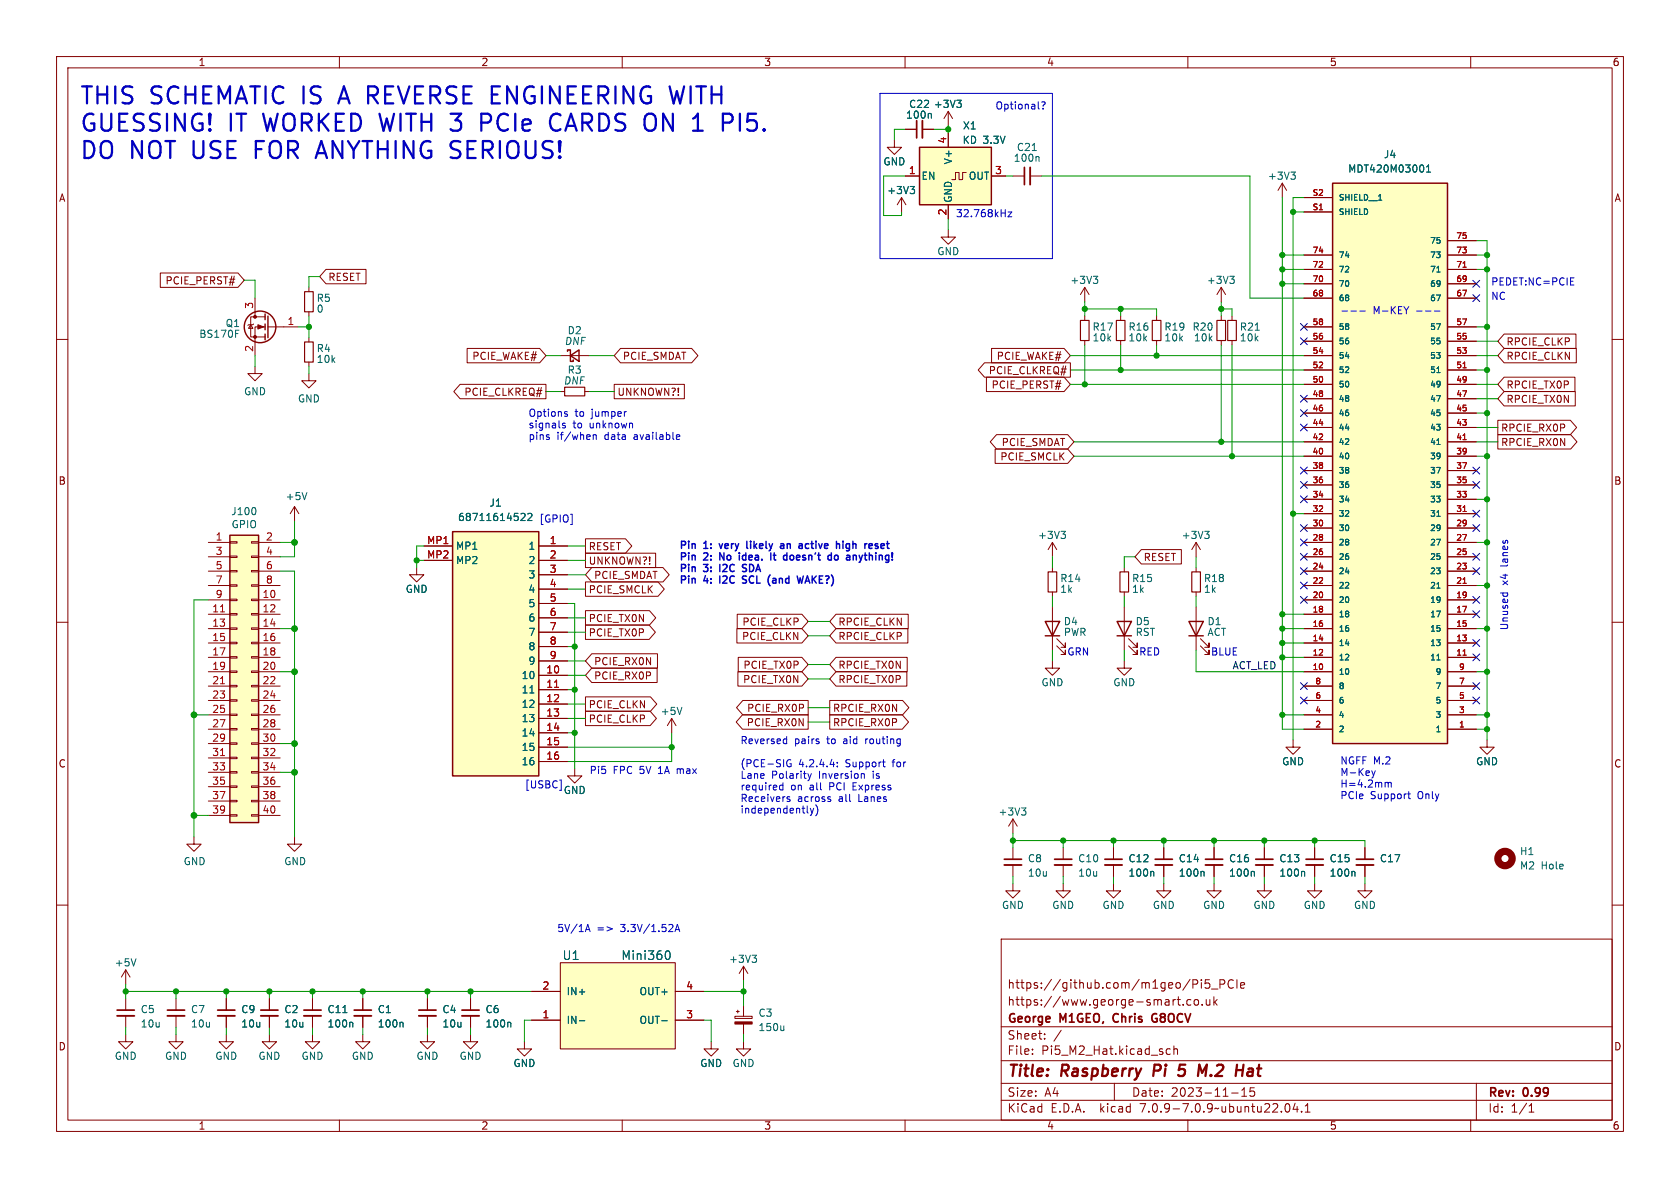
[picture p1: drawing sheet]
<svg xmlns="http://www.w3.org/2000/svg" width="297mm" height="210mm" viewBox="0 0 297 210" stroke-linecap="round" stroke-linejoin="round" font-family="sans-serif">
<g fill="none" stroke="#840000" stroke-width=".18">
<path d="M10 10h277v190h-277zM12 12h273v186h-273zM60 10v2M110 10v2M160 10v2M167.6 19.7l-.7 1.3M167.6 19.7v2.5M167.6 19.7l.8 1.3M210 10v2M260 10v2M158.1 24.8v1.2h1.3l-1.3 1.3-1.3-1.3h1.3M159.4 34.9l-.8 1.3"/>
<path d="M159.4 34.9v2.6M159.4 34.9l.7 1.3M160 22.9h2.1M160 31.1h2.6M163.1 22.9h2M167.6 23.5v2.5M167.6 36.2v2.5M170.8 30.5h-.6v1.3h-.7v-1.3h-.6v1.3h-.6M175.3 31.1h2.5M179.1 31.1h2M182.1 31.1h2M226.7 32.4l-.8 1.3"/>
<path d="M226.7 32.4v2.5M226.7 32.4l.8 1.3M230.5 37.5h5.1M230.5 34.9h5.1M10 60h2M28.3 48.3h13.8l1.1 1.2-1.1 1.3h-13.8zM44.3 57.4l.4 .6h-.8zM44.8 57.3l-.1 .1h-.8l-.1 .1M45.1 52.7v3.3M46.9 57.8h-1.8v5.1M46.9 56h-2.6v3.6h2.6M47.4 57.8h5.3"/>
<path d="M54.6 50.8v.8M54.6 55.1v.8M54.6 59.7v.8M57.6 47.6h7.1v2.6h-7.1l-1.1-1.3zM167.6 40.6v1.3h1.3l-1.3 1.3-1.2-1.3h1.2M191.8 50.8l-.8 1.3M191.8 50.8v2.5M191.8 55.9v.7M191.8 50.8l.7 1.3M198.1 55.9v.7M204.5 55.9v.7M215.9 50.8v2.5"/>
<path d="M215.9 55.9v.7M215.9 50.8l-.8 1.3M215.9 50.8l.8 1.3M217.8 55.9v.7M230.5 57.8h5.1M230.5 52.7h5.1M230.5 50.2h5.1M230.5 47.6h5.1M230.5 45.1h5.1M255.9 57.8h5.1M255.9 52.7h5.1M255.9 50.2h5.1"/>
<path d="M255.9 47.6h5.1M255.9 45.1h5.1M255.9 42.5h5.1M265.9 59.1h12.7v2.5h-12.7l-1.1-1.3zM285 60h2M45.1 64.8v1.2h1.3l-1.3 1.3-1.3-1.3h1.3M54.6 66v1.3h1.3l-1.3 1.3-1.3-1.3h1.3M54.6 64v.8M81.3 67.9h15.2v2.6h-15.2l-1.1-1.3zM82.6 61.6h12.8l1.1 1.3-1.1 1.2h-12.8zM99.1 62.9h5M99.1 69.2h.7"/>
<path d="M103.4 69.2h.7M108.6 67.9h12.4v2.6h-12.4zM109.7 61.6h12.6l1.1 1.3-1.1 1.2h-12.6l-1.1-1.2zM174 64.1h15.2v2.6h-15.2l-1.1-1.3zM174.4 66.7h13.7l1.1 1.2-1.1 1.3h-13.7zM175.3 61.6h12.8l1.1 1.3-1.1 1.2h-12.8zM175.9 79.4h12.9l1.1 1.2-1.1 1.3h-12.9zM176.2 76.8h12.6l1.1 1.3-1.1 1.3h-12.6l-1.1-1.3zM191.8 60.2v.8M198.1 60.2v.8M204.5 60.2v.8M215.9 60.2v.8"/>
<path d="M217.8 60.2v.8M230.5 78.1h5.1M230.5 75.6h5.1M230.5 73h5.1M230.5 70.5h5.1M230.5 67.9h5.1M230.5 65.4h5.1M230.5 62.9h5.1M230.5 60.3h5.1M255.9 78.1h5.1M255.9 75.6h5.1M255.9 73h5.1"/>
<path d="M255.9 70.5h5.1M255.9 67.9h5.1M255.9 65.4h5.1M255.9 62.9h5.1M255.9 60.3h5.1M264.8 76.8h12.9l1.1 1.3-1.1 1.3h-12.9zM264.8 74.3h12.8l1.1 1.3-1.1 1.2h-12.8zM265.9 61.6h12.8v2.5h-12.8l-1.1-1.2zM265.9 69.2h12.6v2.6h-12.6l-1.1-1.3zM265.9 66.7h12.5v2.5h-12.5l-1.1-1.3zM36.8 98.4h3.8M36.8 95.9h3.8"/>
<path d="M40.6 98.3h1.3v.3h-1.3zM40.6 95.8h1.3v.2h-1.3zM44.4 98.3h1.3v.3h-1.3zM44.4 95.8h1.3v.2h-1.3zM45.7 98.4h3.8M45.7 95.9h3.8M52.1 89.5l-.8 1.3M52.1 89.5v2.6M52.1 89.5l.7 1.3M74.9 96.5h5.1M74.9 99.1h5.1M95.2 96.5h5.1"/>
<path d="M95.2 99.1h5.1M103.5 95.2h7.1l1.1 1.3-1.1 1.3h-7.1zM103.5 97.8h12.4v2.5h-12.4zM186.1 95.9v2.5M186.1 95.9l-.8 1.3M186.1 95.9l.7 1.3M201.8 97.2h7.1v2.5h-7.1l-1.1-1.3zM211.5 95.9l-.8 1.3M211.5 95.9v2.5M211.5 95.9l.7 1.3M230.5 98.4h5.1M230.5 95.9h5.1"/>
<path d="M230.5 93.3h5.1M230.5 90.8h5.1M230.5 88.3h5.1M230.5 85.7h5.1M230.5 83.2h5.1M230.5 80.6h5.1M255.9 98.4h5.1M255.9 95.9h5.1M255.9 93.3h5.1M255.9 90.8h5.1M255.9 88.3h5.1M255.9 85.7h5.1"/>
<path d="M255.9 83.2h5.1M255.9 80.6h5.1M10 110h2M36.8 118.7h3.8M36.8 116.2h3.8M36.8 113.7h3.8M36.8 111.1h3.8M36.8 108.6h3.8M36.8 106h3.8M36.8 103.5h3.8M36.8 101h3.8M40.6 118.6h1.3v.3h-1.3z"/>
<path d="M40.6 116.1h1.3v.2h-1.3zM40.6 113.5h1.3v.3h-1.3zM40.6 111h1.3v.3h-1.3zM40.6 108.5h1.3v.2h-1.3zM40.6 105.9h1.3v.3h-1.3zM40.6 103.4h1.3v.2h-1.3zM40.6 100.8h1.3v.3h-1.3zM44.4 118.6h1.3v.3h-1.3zM44.4 116.1h1.3v.2h-1.3zM44.4 113.5h1.3v.3h-1.3zM44.4 111h1.3v.3h-1.3zM44.4 108.5h1.3v.2h-1.3z"/>
<path d="M44.4 105.9h1.3v.3h-1.3zM44.4 103.4h1.3v.2h-1.3zM44.4 100.8h1.3v.3h-1.3zM45.7 118.7h3.8M45.7 116.2h3.8M45.7 113.7h3.8M45.7 111.1h3.8M45.7 108.6h3.8M45.7 106h3.8M45.7 103.5h3.8M45.7 101h3.8M73.7 100.3v1.3h-1.3l1.3 1.3 1.2-1.3h-1.2"/>
<path d="M95.2 119.4h5.1M95.2 101.6h5.1M95.2 104.1h5.1M95.2 106.7h5.1M95.2 109.2h5.1M95.2 111.8h5.1M95.2 114.3h5.1M95.2 116.8h5.1M103.5 102.9h12.8l1.1 1.2-1.1 1.3h-12.8zM103.5 107.9h11.3l1.1 1.3-1.1 1.3h-11.3zM103.5 110.5h11.3l1.1 1.3-1.1 1.2h-11.3zM104.6 100.3h12.6l1.1 1.3-1.1 1.3h-12.6l-1.1-1.3z"/>
<path d="M104.6 115.6h11.6v2.5h-11.6l-1.1-1.3zM104.6 118.1h11.6v2.6h-11.6l-1.1-1.3zM130.3 111.1h11.5l1.1 1.3-1.1 1.3h-11.5zM130.3 108.6h11.5l1.1 1.3-1.1 1.2h-11.5zM130.5 118.7h11.3l1.1 1.3-1.1 1.3h-11.3zM130.5 116.2h11.3l1.1 1.3-1.1 1.2h-11.3zM147.8 108.6h12.8v2.5h-12.8l-1.1-1.2zM147.8 116.2h12.6v2.5h-12.6l-1.1-1.2zM147.8 111.1h12.7v2.6h-12.7l-1.1-1.3zM147.8 118.7h12.5v2.6h-12.5l-1.1-1.3zM186.1 116.8v1.3h1.2l-1.2 1.3-1.3-1.3h1.3M186.1 100.3v.8"/>
<path d="M186.1 104.6v.8M186.1 107.3v7.6M186.8 114.2l1.5 1.5v-.8v.8h-.7M186.8 112.9l1.5 1.5v-.7v.7h-.7M198.8 116.8v1.3h1.2l-1.2 1.3-1.3-1.3h1.3M198.8 100.3v.8M198.8 104.6v.8M198.8 107.3v7.6M199.5 114.2l1.5 1.5v-.8v.8h-.7M199.5 112.9l1.5 1.5v-.7v.7h-.7M211.5 100.3v.8M211.5 104.6v.8"/>
<path d="M211.5 107.3v7.6M212.2 114.2l1.5 1.5v-.8v.8h-.7M212.2 112.9l1.5 1.5v-.7v.7h-.7M230.5 118.7h5.1M230.5 116.2h5.1M230.5 113.7h5.1M230.5 111.1h5.1M230.5 108.6h5.1M230.5 106h5.1M230.5 103.5h5.1M230.5 101h5.1M255.9 118.7h5.1"/>
<path d="M255.9 116.2h5.1M255.9 113.7h5.1M255.9 111.1h5.1M255.9 108.6h5.1M255.9 106h5.1M255.9 103.5h5.1M255.9 101h5.1M285 110h2M36.8 128.9h3.8M36.8 126.4h3.8M36.8 123.8h3.8M36.8 121.3h3.8"/>
<path d="M36.8 131.4h3.8M36.8 134h3.8M36.8 136.5h3.8M36.8 139.1h3.8M40.6 138.9h1.3v.3h-1.3zM40.6 136.4h1.3v.3h-1.3zM40.6 133.9h1.3v.2h-1.3zM40.6 131.3h1.3v.3h-1.3zM40.6 128.8h1.3v.2h-1.3zM40.6 126.2h1.3v.3h-1.3zM40.6 123.7h1.3v.3h-1.3zM40.6 121.2h1.3v.2h-1.3z"/>
<path d="M44.4 138.9h1.3v.3h-1.3zM44.4 136.4h1.3v.3h-1.3zM44.4 133.9h1.3v.2h-1.3zM44.4 131.3h1.3v.3h-1.3zM44.4 128.8h1.3v.2h-1.3zM44.4 126.2h1.3v.3h-1.3zM44.4 123.7h1.3v.3h-1.3zM44.4 121.2h1.3v.2h-1.3zM45.7 128.9h3.8M45.7 126.4h3.8M45.7 123.8h3.8M45.7 121.3h3.8"/>
<path d="M45.7 131.4h3.8M45.7 134h3.8M45.7 136.5h3.8M45.7 139.1h3.8M95.2 121.9h5.1M95.2 124.5h5.1M95.2 127h5.1M95.2 129.5h5.1M95.2 132.1h5.1M95.2 134.6h5.1M101.6 135.9v1.3h-1.3l1.3 1.2 1.3-1.2h-1.3M103.5 123.2h11.5l1.1 1.3-1.1 1.2h-11.5z"/>
<path d="M103.5 125.7h11.4l1.1 1.3-1.1 1.3h-11.4zM118.7 127l-.7 1.3M118.7 127v2.5M118.7 127l.8 1.3M131.3 126.4h11.6v2.5h-11.6l-1.2-1.3zM131.3 123.8h11.6v2.6h-11.6l-1.1-1.3zM146.7 126.4h12.8l1.1 1.2-1.1 1.3h-12.8zM146.7 123.8h12.9l1.1 1.3-1.1 1.3h-12.9zM228.6 130.8v1.3h1.3l-1.3 1.3-1.3-1.3h1.3M230.5 128.9h5.1M230.5 126.4h5.1M230.5 123.8h5.1"/>
<path d="M230.5 121.3h5.1M255.9 128.9h5.1M255.9 126.4h5.1M255.9 123.8h5.1M255.9 121.3h5.1M262.9 130.8v1.3h1.3l-1.3 1.3-1.3-1.3h1.3M10 160h2M34.3 148v1.2h1.3l-1.3 1.3-1.3-1.3h1.3M36.8 141.6h3.8M36.8 144.1h3.8M40.6 144h1.3v.3h-1.3zM40.6 141.5h1.3v.2h-1.3z"/>
<path d="M44.4 144h1.3v.3h-1.3zM44.4 141.5h1.3v.2h-1.3zM45.7 141.6h3.8M45.7 144.1h3.8M52.1 148v1.2h1.2l-1.2 1.3-1.3-1.3h1.3M179.1 156.2v1.3h1.2l-1.2 1.3-1.3-1.3h1.3M179.1 144.8l-.8 1.3M179.1 144.8v2.5M179.1 149.9v2M179.1 152.9v2M179.1 144.8l.7 1.3M188 156.2v1.3h1.2l-1.2 1.3-1.3-1.3h1.3"/>
<path d="M188 149.9v2M188 152.9v2M196.8 156.2v1.3h1.3l-1.3 1.3-1.2-1.3h1.2M196.8 149.9v2M196.8 152.9v2M205.7 156.2v1.3h1.3l-1.3 1.3-1.2-1.3h1.2M205.7 149.9v2M205.7 152.9v2M214.6 156.2v1.3h1.3l-1.3 1.3-1.2-1.3h1.2M214.6 149.9v2M214.6 152.9v2M223.5 156.2v1.3h1.3l-1.3 1.3-1.3-1.3h1.3"/>
<path d="M223.5 149.9v2M223.5 152.9v2M232.4 156.2v1.3h1.3l-1.3 1.3-1.3-1.3h1.3M232.4 149.9v2M232.4 152.9v2M241.3 156.2v1.3h1.3l-1.3 1.3-1.3-1.3h1.3M241.3 149.9v2M241.3 152.9v2M285 160h2M22.2 171.5l-.7 1.2M22.2 171.5v2.5M22.2 176.5v2.1"/>
<path d="M22.2 179.6v2M22.2 171.5l.8 1.2M31.1 176.5v2.1M31.1 179.6v2M40 176.5v2.1M40 179.6v2M47.6 176.5v2.1M47.6 179.6v2M55.2 176.5v2.1M55.2 179.6v2M64.1 176.5v2.1M64.1 179.6v2"/>
<path d="M75.6 176.5v2.1M75.6 179.6v2M83.2 176.5v2.1M83.2 179.6v2M94 175.3h5.1M99.1 170.2h20.3v15.2h-20.3zM119.4 175.3h5.1M129.9 179.7h3.1v.3h-3.1zM130.2 178.8h.5M130.4 178.6v.5M131.4 170.8v2.6M131.4 177.8v1.9"/>
<path d="M131.4 170.8l-.7 1.3M131.4 170.8l.8 1.3M177 166h108v32h-108zM208.1 176.7h.6M208.3 176.2v1.3l.4 .2M209.2 177.6v.1M210.5 176.8l-.4-.1-.3 .3v.4l.2 .2h.5M211.2 176.8l.2-.1 .4 .1 .1 .6-.2 .2-.3 .1-.2-.1zM211.5 173.2l.2 .3v.3l-.2 .2M212.4 173.2v.1M212.4 173.7v1M212.5 177.6v.1"/>
<path d="M213.2 176.7l.1 .9 .4 .1 .2-.1M213.8 173.2h-.7l-.1 .7 .2-.1h.5l.2 .3-.1 .5-.2 .1-.6-.1M213.9 176.7v1M214.2 174.8h1.1M214.6 176.2v1.5M214.7 177.1l.5 .6M215.2 176.7l-.6 .6M215.7 174l.7-.1 .1-.2v-.4l-.3-.1h-.5v1.5M218 173.3a.6 .6 0 0 0-.7 0 .6 .6 0 0 0-.2 .8 .56 .56 0 0 0 .3 .5 .56 .56 0 0 0 .6 0M218.7 173.2v1.5M219.3 174.2l.7-.1v-.3l-.5-.1-.2 .2 .1 .7h.6M22.2 182.9v1.3h1.3l-1.3 1.2-1.2-1.2h1.2"/>
<path d="M31.1 182.9v1.3h1.3l-1.3 1.2-1.3-1.2h1.3M40 182.9v1.3h1.3l-1.3 1.2-1.3-1.2h1.3M47.6 182.9v1.3h1.3l-1.3 1.2-1.2-1.2h1.2M55.2 182.9v1.3h1.3l-1.3 1.2-1.2-1.2h1.2M60 198v2M64.1 182.9v1.3h1.3l-1.3 1.2-1.2-1.2h1.2M75.6 182.9v1.3h1.2l-1.2 1.2-1.3-1.2h1.3M83.2 182.9v1.3h1.3l-1.3 1.2-1.3-1.2h1.3M92.7 184.2v1.2h1.3l-1.3 1.3-1.3-1.3h1.3M94 180.3h5.1M110 198v2M119.4 180.3h5.1"/>
<path d="M125.7 184.2v1.2h-1.2l1.2 1.3 1.3-1.3h-1.3M131.4 184.2v1.2h1.3l-1.3 1.3-1.2-1.3h1.2M131.4 181v1.9M160 198v2M177 194.5h108M177 191.5h108M177 187.5h108M177 181.5h108M182.5 186.3v.1M182.5 185.5v.1M184.7 183.6v.1M184.7 182.8v.1"/>
<path d="M187.6 182.1l-1.3 2M197 191.5v3M206.9 185.5l-.4-.1-.3 .3v.4l.1 .2h.6M207.5 185.5l.2-.1 .4 .1 .1 .9M207.5 184.9v1.5M210 198v2M217.7 193.2h1.2M219.5 193.8h.9M219.5 192.7l.5-.4v1.5M221.7 192.3h-.7v.7l.2-.1h.5l.1 .3-.1 .5-.2 .1-.5-.1M227.3 195.2l.2-.1a.81 .81 0 0 1 .6 .6 .81 .81 0 0 1-.3 .8l-.1 .1a.81 .81 0 0 1-.4-1.4zM229 195l-.4 1.1h.9"/>
<path d="M229.3 195.6v1M230.1 196.5v.1M230.7 196.6h.9M230.7 195.5l.5-.4v1.5M260 198v2M261 191.5v6.5M270.3 196.6h.9M270.3 195.5l.4-.4v1.5"/>
</g>
<path d="M204.1 188.2l-.2 2M208.5 189.1l.2-.1 .6 .1M209.2 190.1l-.7 .1M209.6 188.2h-1l-.2 1M212.5 189.6l.9-1.4-.3 2M221.3 188.9l-.6 .1M221.3 189.4h-.5a.4 .4 0 0 0-.3 .4 .4 .4 0 0 0 .2 .4h.5" fill="none" stroke="#840000" stroke-width=".4"/>
<g fill="none" stroke="#840000" stroke-width=".3">
<path d="M162.1 21.3v3.1M181.1 29.6v3M177.5 151.9h3.1M186.4 151.9h3.1M195.3 151.9h3.1M204.2 151.9h3.1M213.1 151.9h3.1M222 151.9h3M230.9 151.9h3M239.8 151.9h3M20.7 178.6h3M29.6 178.6h3"/>
<path d="M38.5 178.6h3M46.1 178.6h3M53.7 178.6h3.1M62.6 178.6h3.1M74 178.6h3.1M81.7 178.6h3M196.9 179.4l-.1 .4 .1 .7M204.3 179.2a.75 .75 0 0 0-.7 .7 .75 .75 0 0 0 .7 .8l.2-.1M204.3 180h.3"/>
</g>
<g fill="none" stroke="#006464" stroke-width=".18">
<path d="M169.2 17.7h.7l-.4 .5M169.7 18.2l.2 .3v.3l-.2 .2M160.9 33h.8l-.4 .4M161.4 33.4l.3 .3v.3l-.3 .2M164.5 20.1l.2 .1v.7M182.5 26.6h.7M183.5 27.7l.2 .2v.6M228.2 30.4h.8l-.4 .5M228.8 30.9l.2 .3v.3l-.2 .2M243.7 35.4h.6M251.6 29.4v.8M252.2 30.4h.7"/>
<path d="M252.2 29.5l.3-.3v1.2M193.3 48.8h.8l-.5 .5M193.8 49.3l.3 .3v.3l-.3 .2M217.4 48.8h.8l-.4 .5M218 49.3l.2 .3v.3l-.2 .2M221.9 58.4h.7M254 48.1h.6M254 78.6h.6M254 65.9h.6M45.1 89.8l.1 .4-.1 .7M54.3 87.1l-.5 1.2M92.2 90.8l.4-.1 .2 .4-.8 .9h.8"/>
<path d="M93.3 90.9l.5-.2 .2 .4-.7 .9h.7M187.6 93.9h.8l-.5 .5M188.1 94.4l.3 .3v.3l-.3 .2M213 93.9h.8l-.5 .5M213.5 94.4l.3 .3v.3l-.3 .2M254 91.3h.6M254 116.7h.6M254 104h.6M93.7 122.5h.7M120.6 125l-.5 1.3M180.6 142.8h.8l-.5 .5M181.1 143.3l.3 .2v.3l-.3 .3"/>
<path d="M203.8 154l.2 .2v.7M212.7 154l.2 .2v.7M221.6 154l.2 .2v.7M230.5 154l.1 .2v.7M239.4 154l.1 .2v.7M24 169.5l-.4 1.3M60.6 179h.7M117.8 168.2l.2-.1a.83 .83 0 0 1 .6 .6 .83 .83 0 0 1-.3 .8h-.5M133 168.9h.7l-.4 .4M133.5 169.3l.2 .3v.3l-.2 .2M62.2 180.7l.2 .2v.7M71.1 180.7l.2 .2v.7"/>
<path d="M90.1 180.7l.2 .2v.7M102.4 180.4h1M117 180.4h1M138.6 181.3v.9M138.6 182.1l-.2 .1"/>
</g>
<g fill="none" stroke="#840000" stroke-width=".33">
<path d="M163.1 21.3v3.1M182.1 29.6v3M177.5 152.9h3.1M186.4 152.9h3.1M195.3 152.9h3.1M204.2 152.9h3.1M213.1 152.9h3.1M222 152.9h3M230.9 152.9h3M239.8 152.9h3M20.7 179.6h3M29.6 179.6h3"/>
<path d="M38.5 179.6h3M46.1 179.6h3M53.7 179.6h3.1M62.6 179.6h3.1M74 179.6h3.1M81.7 179.6h3"/>
</g>
<g fill="#ffffc2" stroke="#ffffc2" stroke-width=".18">
<path d="M162.6 26h12.7v10.2h-12.7z"/>
<path d="M235.6 32.4h20.3v99h-20.3z"/>
<path d="M99.1 170.2h20.3v15.2h-20.3z"/>
<path d="M40.6 94.6h5.1v50.8h-5.1z"/>
<path d="M80 94h15.2v43.2h-15.2z"/>
</g>
<g fill="none" stroke="#840000" stroke-width=".25">
<path d="M162.6 26h12.7v10.2h-12.7zM235.6 32.4h20.3v99h-20.3zM46.9 55.5v1M46.9 57.3v1M46.9 59.1v1M47.4 55.9v3.8M100.3 62.1v-.3h.5v2.1h.5v-.3M100.8 62.9l1.6-1.1v2.1zM40.6 94.6h5.1v50.8h-5.1zM80 94h15.2v43.2h-15.2zM184.8 109.9h2.5l-1.2 2.5zM184.8 112.4h2.5"/>
<path d="M197.5 109.9h2.5l-1.2 2.5zM197.5 112.4h2.5M210.2 109.9h2.5l-1.2 2.5zM210.2 112.4h2.5"/>
<circle cx="46" cy="57.8" r="2.79"/>
</g>
<circle cx="266.1" cy="151.8" r="1.27" fill="none" stroke="#840000" stroke-width="1.3"/>
<path d="M53.8 51.6h1.6v3.5h-1.6zM191 56.6h1.5v3.6h-1.5zM197.4 56.6h1.5v3.6h-1.5zM203.7 56.6h1.5v3.6h-1.5zM215.1 56.6h1.6v3.6h-1.6zM217 56.6h1.6v3.6h-1.6zM53.8 60.5h1.6v3.5h-1.6zM99.8 68.5h3.6v1.5h-3.6zM185.3 101.1h1.5v3.5h-1.5zM198 101.1h1.5v3.5h-1.5zM210.7 101.1h1.5v3.5h-1.5z" fill="none" stroke="#840000" stroke-width=".2"/>
<g fill="#840000" stroke="#840000" stroke-width=".18">
<path d="M45.6 57.4l1 .4-1 .4z"/>
<path d="M129.9 180.6h3.1v.4h-3.1z"/>
<circle cx="45.1" cy="59.6" r=".25"/>
<circle cx="45.1" cy="56" r=".25"/>
</g>
<path d="M258.6 47.2h.6M258.6 77.7h.6M258.6 65h.6M258.6 90.4h.6M39 108.2h.7M258.6 115.8h.6M258.6 103.1h.6M39 120.9h.7M39 133.6h.7M98 121.5h.8" fill="none" stroke="#a90000" stroke-width=".18"/>
<path d="M119.1 18.3l.6-2.2 .5 2.2M85.1 20.1v3M85.1 21.7h1.1M97.5 22.7a1.08 1.08 0 0 0 1.4 .3M98.2 20.1l-.4 .1-.3 .3M98.5 20.1l.4 .1M130.8 20.1v3" fill="none" stroke="#0000c2" stroke-width=".4"/>
<g fill="none" stroke="#0000c2" stroke-width=".18">
<path d="M155.6 16.5h30.5v29.2h-30.5zM184.2 18.1l.4-.1 .2 .2-.4 .6M184.4 19.2v.1M178.2 37.5h.7l-.7 .8h.7M237.3 55h.9M238.8 55h1M240.4 55h1M249.1 54.2l-.5 .7M250.4 55h1M252 55h1M253.6 55h1M277.7 50.4h.6"/>
<path d="M277.7 49.1h.6M99.9 74.9l-.3-.1-.2 .2 .1 .2 .4 .1v.3h-.5M100 73.2h.3v.2l-.1 .2h-.3M100 72.8h.3M104.9 76.8v.9M104.9 77l.2-.2 .3 .1v.8M110.6 72.8h.1M119.8 76.8l.3 .1 .1 .2-.6 .2M120.1 77.6l-.3 .1M265.3 104.8h1.2M265.8 104.8l-.1 .1M266.5 104.8v.1"/>
<path d="M98.9 137.9h.3v1.8h-.3M137.8 139.4l.2 .2h.4M138.4 138.4v1.2M138.4 138.9l-.4-.1-.2 .2M138.7 130.6l.4 .1M139.1 130.2v1.3M139.1 131.4l-.4 .1M139.6 135h.3l-.1 .5h-.5l-.2-.2M139.8 134.3h-.5l-.2 .3M142.8 136.8l.3 .8M143.1 137.6l-.2 .4M143.4 136.8l-.3 .8"/>
<path d="M146.8 135.1h.7M148 135.4v.2M148 134.8v.1M152.4 136.8l.4 .1v.7M156 134.7h.5M156.4 135.6h.1M242.5 136.3l.3 .8M242.8 137.1l-.2 .4M243.1 136.3l-.3 .8M245.1 138.3l.3 .2M245.4 138.5l.2-.2 .3 .1 .1 .7M245.4 138.5v.6"/>
<path d="M249.1 139.9v1.1l.3 .2M139.2 141.2l.4 .1 .1 .2-.2 .2-.4-.1M139.2 140.9h.4M143.2 142.9l.3 .8M143.5 143.7l-.3 .5M143.9 142.9l-.4 .8M144.3 142.3a1.47 1.47 0 0 1-.1 1.9M146.7 141.3l.2 .1-.2 .3M146.7 140.8l.1 .1M248.9 140.3h.5M103.5 164.7l.4-1.3 .4 1.3M103.6 164.3h.6"/>
<path d="M107.3 163.8l1 .4-1 .4M119.3 164.7l.5-1.3 .4 1.3M119.5 164.3h.6"/>
</g>
<g fill="none" stroke="#0000c2" stroke-width=".25">
<path d="M127.1 96.1l.3 .9M127.3 99v-1.3l.7 1.3M127.3 99.8v1.2M131.3 98.3v.6M131.5 99.8l-.3 .2 .1 .3 .6 .2M131.8 99.8h.2M132 95.7v1.1l.2 .2M136.7 98.2h.5M136.9 97.7v1.1l.3 .2M138 96.2h.5l.1 .8M138 96.9h.6M138.6 96.4l-.6 .1"/>
<path d="M140.1 98.2h-.3l-.1 .2v.5l.4 .1M142.9 96.1h-.3l-.2 .2v.5l.5 .2M147.6 98.3l.2-.1 .3 .1 .1 .5-.1 .1-.3 .1-.2-.1zM149 95.7v.1M149 96.1v.9M150.1 96.1l-.4 .1-.1 .1v.5l.5 .2M151.9 98.2l.3 .8M152.2 99l-.3 .4M152.5 98.2l-.3 .8M155.2 96.2l-.3-.1-.2 .2 .1 .2 .4 .1v.3h-.5M127.3 101.8v1.3M131.2 101h.7"/>
<path d="M131.2 103h.7M132 101.9l-.5-.1-.3 .3 .2 .3 .5 .1M137 102.2l-.4 .1M137.1 102.6h-.3l-.2 .2v.2l.5 .1M142 101.8l-.3 1.3-.2-.9M142.4 102.7h.6M142.7 101.8l-.4 1.3"/>
</g>
<g fill="none" stroke="#009600" stroke-width=".18">
<path d="M160 31.1h-3.8v7h3.2v-.6M160 22.9h-1.9v1.9M165.1 22.9h2.5M167.6 22.2v1.3M167.6 38.7v1.9M177.8 31.1h1.3M184.1 31.1h36.9v21.6h9.5M226.7 34.9v94h3.8M228.6 37.5h1.9M230.5 34.9h-1.9v95.9M43.2 49.5h1.9v3.2M52.7 57.8h1.9"/>
<path d="M54.6 55.9v3.8M56.5 48.9h-1.9v1.9M191.8 53.3v2.6M191.8 54.6h12.7v1.3M198.1 54.6v1.3M215.9 54.6h1.9v1.3M215.9 53.3v2.6M226.7 45.1h3.8M226.7 47.6h3.8M226.7 50.2h3.8M261 57.8h1.9M261 45.1h1.9"/>
<path d="M261 42.5h1.9v88.3M261 47.6h1.9M45.1 62.9v1.9M54.6 64.8v1.2M96.5 62.9h2.6M96.5 69.2h2.6M104.1 62.9h4.5M104.1 69.2h4.5M189.2 62.9h41.3M189.2 65.4h41.3M189.2 67.9h41.3M189.9 78.1h40.6"/>
<path d="M191.8 61v6.9M198.1 61v4.4M204.5 61v1.9M215.9 61v17.1M217.8 61v19.6M261 62.9h3.8M261 65.4h1.9M261 67.9h3.8M261 70.5h3.8M261 75.6h3.8M261 73h1.9M261 60.3h3.8"/>
<path d="M261 78.1h3.8M49.5 95.9h2.6M52.1 92.1v6.3h-2.6M73.7 99.1h1.2M74.9 96.5h-1.2v3.8M100.3 96.5h3.2M100.3 99.1h3.2M186.1 98.4v1.9M189.9 80.6h40.6M200.7 98.4h-1.9v1.9M211.5 98.4v1.9M228.6 90.8h1.9"/>
<path d="M261 88.3h1.9M261 80.6h1.9M261 95.9h1.9M36.8 106h-2.5v42M49.5 101h2.6v47M49.5 118.7h2.6M49.5 111.1h2.6M100.3 114.3h1.3M100.3 111.8h3.2M100.3 109.2h3.2M100.3 106.7h1.3v29.2M100.3 116.8h3.2"/>
<path d="M100.3 104.1h3.2M100.3 101.6h3.2M100.3 119.4h3.2M142.9 112.4h3.8M142.9 117.5h3.8M142.9 109.9h3.8M186.1 105.4v1.9M186.1 114.9v1.9M198.8 105.4v1.9M198.8 114.9v1.9M211.5 105.4v1.9M211.5 114.9v3.8h19"/>
<path d="M226.7 111.1h3.8M226.7 113.7h3.8M226.7 108.6h3.8M226.7 116.2h3.8M261 118.7h1.9M261 111.1h1.9M261 103.5h1.9M34.3 126.4h2.5M49.5 136.5h2.6M49.5 131.4h2.6M100.3 132.1h18.4M100.3 129.5h1.3"/>
<path d="M100.3 127h3.2M100.3 121.9h1.3M100.3 124.5h3.2M118.7 129.5v5.1h-18.4M142.9 125.1h3.8M142.9 120h3.8M142.9 127.6h3.8M226.7 126.4h3.8M261 126.4h1.9M261 128.9h1.9M34.3 144.1h2.5M179.1 147.3v2.6"/>
<path d="M179.1 154.9v1.3M179.1 148.6h62.2v1.3M188 148.6v1.3M188 154.9v1.3M196.8 148.6v1.3M196.8 154.9v1.3M205.7 148.6v1.3M205.7 154.9v1.3M214.6 148.6v1.3M214.6 154.9v1.3M223.5 148.6v1.3M223.5 154.9v1.3"/>
<path d="M232.4 148.6v1.3M232.4 154.9v1.3M241.3 154.9v1.3M22.2 175.3h71.8M22.2 174v2.5M31.1 175.3v1.2M40 175.3v1.2M47.6 175.3v1.2M55.2 175.3v1.2M64.1 175.3v1.2M75.6 175.3v1.2M83.2 175.3v1.2"/>
<path d="M124.5 175.3h6.9M131.4 173.4v4.4M22.2 181.6v1.3M31.1 181.6v1.3M40 181.6v1.3M47.6 181.6v1.3M55.2 181.6v1.3M64.1 181.6v1.3M75.6 181.6v1.3M83.2 181.6v1.3M94 180.3h-1.3v3.9M124.5 180.3h1.2v3.9"/>
<path d="M131.4 182.9v1.3"/>
</g>
<g fill="none" stroke="#000084" stroke-width=".18">
<path d="M229.9 59.7l1.2 1.2M229.9 57.2l1.2 1.2M231.1 59.7l-1.2 1.2M231.1 57.2l-1.2 1.2M260.4 52.1l1.2 1.2M260.4 49.6l1.2 1.2M261.6 52.1l-1.2 1.2M261.6 49.6l-1.2 1.2M229.9 72.4l1.2 1.2M229.9 69.9l1.2 1.2M229.9 75l1.2 1.2M231.1 72.4l-1.2 1.2"/>
<path d="M231.1 69.9l-1.2 1.2M231.1 75l-1.2 1.2M229.9 82.6l1.2 1.2M229.9 95.3l1.2 1.2M229.9 92.7l1.2 1.3M229.9 85.1l1.2 1.2M229.9 87.7l1.2 1.2M229.9 97.8l1.2 1.2M231.1 82.6l-1.2 1.2M231.1 95.3l-1.2 1.2M231.1 92.7l-1.2 1.3M231.1 85.1l-1.2 1.2"/>
<path d="M231.1 87.7l-1.2 1.2M231.1 97.8l-1.2 1.2M260.4 85.1l1.2 1.2M260.4 82.6l1.2 1.2M260.4 92.7l1.2 1.3M260.4 90.2l1.2 1.2M260.4 97.8l1.2 1.2M261.6 92.7l-1.2 1.3M261.6 90.2l-1.2 1.2M261.6 85.1l-1.2 1.2M261.6 82.6l-1.2 1.2M261.6 97.8l-1.2 1.2"/>
<path d="M229.9 102.9l1.2 1.2M229.9 100.4l1.2 1.2M229.9 105.4l1.2 1.3M231.1 102.9l-1.2 1.2M231.1 100.4l-1.2 1.2M231.1 105.4l-1.2 1.3M260.4 105.4l1.2 1.3M260.4 100.4l1.2 1.2M260.4 108l1.2 1.2M260.4 113.1l1.2 1.2M260.4 115.6l1.2 1.2M261.6 105.4l-1.2 1.3"/>
<path d="M261.6 100.4l-1.2 1.2M261.6 108l-1.2 1.2M261.6 113.1l-1.2 1.2M261.6 115.6l-1.2 1.2M229.9 123.2l1.2 1.2M229.9 120.7l1.2 1.2M231.1 123.2l-1.2 1.2M231.1 120.7l-1.2 1.2M260.4 120.7l1.2 1.2M260.4 123.2l1.2 1.2M261.6 120.7l-1.2 1.2M261.6 123.2l-1.2 1.2"/>
</g>
<g fill="#009600" stroke="#009600" stroke-width=".18">
<circle cx="215.9" cy="54.6" r=".46"/>
<circle cx="215.9" cy="78.1" r=".46"/>
<circle cx="217.8" cy="80.6" r=".46"/>
<circle cx="228.6" cy="37.5" r=".46"/>
<circle cx="262.9" cy="95.9" r=".46"/>
<circle cx="228.6" cy="90.8" r=".46"/>
<circle cx="262.9" cy="88.3" r=".46"/>
<circle cx="262.9" cy="111.1" r=".46"/>
<circle cx="226.7" cy="108.6" r=".46"/>
<circle cx="262.9" cy="103.5" r=".46"/>
<circle cx="262.9" cy="57.8" r=".46"/>
<circle cx="262.9" cy="45.1" r=".46"/>
<circle cx="226.7" cy="50.2" r=".46"/>
<circle cx="226.7" cy="47.6" r=".46"/>
<circle cx="262.9" cy="73" r=".46"/>
<circle cx="226.7" cy="45.1" r=".46"/>
<circle cx="262.9" cy="80.6" r=".46"/>
<circle cx="262.9" cy="47.6" r=".46"/>
<circle cx="262.9" cy="65.4" r=".46"/>
<circle cx="226.7" cy="111.1" r=".46"/>
<circle cx="226.7" cy="116.2" r=".46"/>
<circle cx="226.7" cy="113.7" r=".46"/>
<circle cx="262.9" cy="118.7" r=".46"/>
<circle cx="226.7" cy="126.4" r=".46"/>
<circle cx="262.9" cy="126.4" r=".46"/>
<circle cx="262.9" cy="128.9" r=".46"/>
<circle cx="214.6" cy="148.6" r=".46"/>
<circle cx="205.7" cy="148.6" r=".46"/>
<circle cx="232.4" cy="148.6" r=".46"/>
<circle cx="223.5" cy="148.6" r=".46"/>
<circle cx="196.8" cy="148.6" r=".46"/>
<circle cx="34.3" cy="126.4" r=".51"/>
<circle cx="52.1" cy="118.7" r=".51"/>
<circle cx="52.1" cy="111.1" r=".51"/>
<circle cx="52.1" cy="131.4" r=".51"/>
<circle cx="52.1" cy="136.5" r=".51"/>
<circle cx="34.3" cy="144.1" r=".51"/>
<circle cx="31.1" cy="175.3" r=".46"/>
<circle cx="22.2" cy="175.3" r=".46"/>
<circle cx="64.1" cy="175.3" r=".46"/>
<circle cx="47.6" cy="175.3" r=".46"/>
<circle cx="55.2" cy="175.3" r=".46"/>
<circle cx="40" cy="175.3" r=".46"/>
<circle cx="179.1" cy="148.6" r=".46"/>
<circle cx="188" cy="148.6" r=".46"/>
<circle cx="191.8" cy="67.9" r=".46"/>
<circle cx="198.1" cy="65.4" r=".46"/>
<circle cx="191.8" cy="54.6" r=".46"/>
<circle cx="198.1" cy="54.6" r=".46"/>
<circle cx="204.5" cy="62.9" r=".46"/>
<circle cx="167.6" cy="22.9" r=".46"/>
<circle cx="52.1" cy="95.9" r=".51"/>
<circle cx="54.6" cy="57.8" r=".46"/>
<circle cx="73.7" cy="99.1" r=".46"/>
<circle cx="131.4" cy="175.3" r=".46"/>
<circle cx="83.2" cy="175.3" r=".46"/>
<circle cx="75.6" cy="175.3" r=".46"/>
<circle cx="118.7" cy="132.1" r=".46"/>
<circle cx="101.6" cy="129.5" r=".46"/>
<circle cx="101.6" cy="121.9" r=".46"/>
<circle cx="101.6" cy="114.3" r=".46"/>
</g>
<g font-size="4.2" fill="#0000c2">
<text x="14" y="18.7">THIS</text>
<text x="14" y="23.5">GUESSING!</text>
<text x="26.6" y="18.7">SCHEMATIC IS</text>
<text x="40.4" y="23.5">IT WORKED WITH 3</text>
<text x="61.1" y="18.7">A REVERSE ENGINEERING</text>
<text x="87.1" y="23.5">PCIe</text>
<text x="100" y="23.5">CARDS ON 1</text>
<text x="121.3" y="18.7">WITH</text>
<text x="132.2" y="23.5">PI5.</text>
<text x="14" y="28.3">DO NOT USE</text>
<text x="46.1" y="28.3">FOR ANYTHING SERIOUS!</text>
</g>
<g font-size="2.8" fill="#840000">
<text x="178" y="190.9">Title:</text>
<text x="187.7" y="190.9">Raspberry</text>
<text x="204.7" y="190.9">Pi</text>
<text x="210" y="190.9">5</text>
<text x="214.2" y="190.9">M.2</text>
<text x="221.7" y="190.9">Hat</text>
</g>
<g font-size="2.1" fill="#006464">
<text x="99.4" y="169.9">U1</text>
<text x="109.8" y="169.9">Mini360</text>
</g>
<g font-size="2.1" fill="#840000">
<text x="178" y="178">https://www.george-smart.co.uk</text>
<text x="178" y="175">https://github.com/m1geo/Pi5_PCIe</text>
<text x="178" y="184">Sheet:</text>
<text x="178" y="181.2">George</text>
<text x="187.5" y="181.2">M1GEO,</text>
<text x="197.5" y="181.2">Chris</text>
<text x="204.9" y="181.2">G8OCV</text>
<text x="178" y="186.7">File:</text>
<text x="184.1" y="186.7">Pi5_M2_Hat.kicad_sch</text>
<text x="178" y="196.9">KiCad</text>
<text x="178" y="194.1">Size:</text>
<text x="184.7" y="194.1">A4</text>
<text x="185.7" y="196.9">E.D.A.</text>
<text x="194.6" y="196.9">kicad</text>
<text x="200" y="194.1">Date:</text>
<text x="201.8" y="196.9">7.0.9-7.0.9~ubuntu22.04.1</text>
<text x="207" y="194.1">2023-11-15</text>
<text x="263" y="194.3">Rev:</text>
<text x="263" y="196.9">Id:</text>
<text x="267.1" y="196.9">1/1</text>
<text x="269.4" y="194.3">0.99</text>
</g>
<g font-size="1.8" fill="#840000">
<text x="35" y="11.9">1</text>
<text x="85" y="11.9">2</text>
<text x="135" y="11.9">3</text>
<text x="185" y="11.9">4</text>
<text x="235" y="11.9">5</text>
<text x="285" y="11.9">6</text>
<text x="10.3" y="35.9">A</text>
<text x="285.3" y="35.9">A</text>
<text x="29.2" y="50.5">PCIE_PERST#</text>
<text x="57.9" y="49.8">RESET</text>
<text x="83.4" y="63.8">PCIE_WAKE#</text>
<text x="110" y="63.8">PCIE_SMDAT</text>
<text x="176.1" y="63.8">PCIE_WAKE#</text>
<text x="266.2" y="63.8">RPCIE_CLKN</text>
<text x="266.2" y="61.3">RPCIE_CLKP</text>
<text x="82" y="70.2">PCIE_CLKREQ#</text>
<text x="109.1" y="70.2">UNKNOWN?!</text>
<text x="174.7" y="66.4">PCIE_CLKREQ#</text>
<text x="175.2" y="68.9">PCIE_PERST#</text>
<text x="266.2" y="71.4">RPCIE_TX0N</text>
<text x="266.2" y="68.9">RPCIE_TX0P</text>
<text x="265.3" y="76.5">RPCIE_RX0P</text>
<text x="176.7" y="81.6">PCIE_SMCLK</text>
<text x="177" y="79.1">PCIE_SMDAT</text>
<text x="265.3" y="79.1">RPCIE_RX0N</text>
<text x="10.3" y="85.9">B</text>
<text x="285.3" y="85.9">B</text>
<text x="104" y="97.5">RESET</text>
<text x="104" y="100">UNKNOWN?!</text>
<text x="202.1" y="99.4">RESET</text>
<text x="104" y="105.1">PCIE_SMCLK</text>
<text x="104.9" y="102.6">PCIE_SMDAT</text>
<text x="104" y="110.2">PCIE_TX0N</text>
<text x="104" y="112.7">PCIE_TX0P</text>
<text x="131.1" y="113.3">PCIE_CLKN</text>
<text x="131.1" y="110.8">PCIE_CLKP</text>
<text x="148.1" y="110.8">RPCIE_CLKN</text>
<text x="148.1" y="113.3">RPCIE_CLKP</text>
<text x="104.9" y="117.8">PCIE_RX0N</text>
<text x="131.3" y="118.4">PCIE_TX0P</text>
<text x="148.1" y="118.4">RPCIE_TX0N</text>
<text x="104" y="125.4">PCIE_CLKN</text>
<text x="104.9" y="120.3">PCIE_RX0P</text>
<text x="131.3" y="121">PCIE_TX0N</text>
<text x="148.1" y="121">RPCIE_TX0P</text>
<text x="104" y="128">PCIE_CLKP</text>
<text x="131.9" y="128.6">PCIE_RX0N</text>
<text x="132" y="126">PCIE_RX0P</text>
<text x="147.2" y="128.6">RPCIE_RX0P</text>
<text x="147.2" y="126">RPCIE_RX0N</text>
<text x="10.3" y="135.9">C</text>
<text x="285.3" y="135.9">C</text>
<text x="10.3" y="185.9">D</text>
<text x="285.3" y="185.9">D</text>
<text x="35" y="199.9">1</text>
<text x="85" y="199.9">2</text>
<text x="135" y="199.9">3</text>
<text x="185" y="199.9">4</text>
<text x="235" y="199.9">5</text>
<text x="285" y="199.9">6</text>
</g>
<g font-size="1.8" fill="#006464">
<text x="160.1" y="21.2">100n</text>
<text x="160.6" y="19.3">C22 +3V3</text>
<text x="170.1" y="23.1">X1</text>
<text x="156.1" y="29.4">GND</text>
<text x="168.5" y="29.2" transform="rotate(-90 168.5 29.2)">V+</text>
<text x="170.1" y="25.6">KD</text>
<text x="173.8" y="25.6">3.3V</text>
<text x="179.1" y="28.8">100n</text>
<text x="179.7" y="26.9">C21</text>
<text x="244.6" y="28.2">J4</text>
<text x="156.7" y="34.5">+3V3</text>
<text x="162.8" y="32">EN</text>
<text x="168.5" y="35.9" transform="rotate(-90 168.5 35.9)">GND</text>
<text x="171.2" y="32">OUT</text>
<text x="224.1" y="32">+3V3</text>
<text x="238.2" y="30.7">MDT420M03001</text>
<text x="165.6" y="45.3">GND</text>
<text x="55.9" y="53.6">R5</text>
<text x="189.1" y="50.4">+3V3</text>
<text x="213.3" y="50.4">+3V3</text>
<text x="35.1" y="59.9">BS170F</text>
<text x="39.8" y="58">Q1</text>
<text x="55.9" y="55.5">0</text>
<text x="100.3" y="59.3">D2</text>
<text x="193" y="58.6">R17</text>
<text x="199.4" y="58.6">R16</text>
<text x="205.7" y="58.6">R19</text>
<text x="210.7" y="58.6">R20</text>
<text x="219.1" y="58.6">R21</text>
<text x="55.9" y="62.5">R4</text>
<text x="55.9" y="64.4">10k</text>
<text x="99.7" y="61.2">DNF</text>
<text x="193" y="60.6">10k</text>
<text x="199.4" y="60.6">10k</text>
<text x="205.7" y="60.6">10k</text>
<text x="211" y="60.6">10k</text>
<text x="219.1" y="60.6">10k</text>
<text x="43" y="70.1">GND</text>
<text x="52.6" y="71.3">GND</text>
<text x="99.6" y="68.2">DNF</text>
<text x="100.3" y="66.3">R3</text>
<text x="50.4" y="88.6">+5V</text>
<text x="86.4" y="89.8">J1</text>
<text x="40.8" y="91.3">J100</text>
<text x="40.8" y="93.6">GPIO</text>
<text x="80.9" y="92.3">68711614522</text>
<text x="183.4" y="95.5">+3V3</text>
<text x="208.8" y="95.5">+3V3</text>
<text x="80.5" y="97.4">MP1</text>
<text x="80.5" y="99.9">MP2</text>
<text x="93.3" y="97.4">1</text>
<text x="93.3" y="99.9">2</text>
<text x="71.6" y="105">GND</text>
<text x="93.3" y="102.5">3</text>
<text x="93.3" y="105">4</text>
<text x="93.3" y="107.5">5</text>
<text x="187.3" y="103.1">R14</text>
<text x="187.3" y="105">1k</text>
<text x="200" y="103.1">R15</text>
<text x="200" y="105">1k</text>
<text x="212.7" y="103.1">R18</text>
<text x="212.7" y="105">1k</text>
<text x="93.3" y="110.1">6</text>
<text x="93.3" y="112.6">7</text>
<text x="188" y="110.7">D4</text>
<text x="188" y="112.6">PWR</text>
<text x="200.7" y="110.7">D5</text>
<text x="200.7" y="112.6">RST</text>
<text x="213.4" y="110.7">D1</text>
<text x="213.4" y="112.6">ACT</text>
<text x="93.3" y="115.2">8</text>
<text x="93.3" y="117.7">9</text>
<text x="92.1" y="120.2">10</text>
<text x="92.1" y="122.8">11</text>
<text x="92.1" y="125.3">12</text>
<text x="184" y="121.5">GND</text>
<text x="196.7" y="121.5">GND</text>
<text x="92.1" y="127.9">13</text>
<text x="92.1" y="130.4">14</text>
<text x="116.7" y="126.6">+5V</text>
<text x="92.1" y="132.9">15</text>
<text x="92.1" y="135.5">16</text>
<text x="226.6" y="135.5">GND</text>
<text x="260.9" y="135.5">GND</text>
<text x="99.6" y="140.6">GND</text>
<text x="176.4" y="144.4">+3V3</text>
<text x="32.4" y="153.1">GND</text>
<text x="50.1" y="153.1">GND</text>
<text x="181.6" y="152.6">C8</text>
<text x="181.6" y="155.2">10u</text>
<text x="190.5" y="152.6">C10</text>
<text x="190.5" y="155.2">10u</text>
<text x="199.4" y="155.2">100n</text>
<text x="199.4" y="152.6">C12</text>
<text x="208.3" y="155.2">100n</text>
<text x="208.3" y="152.6">C14</text>
<text x="217.2" y="155.2">100n</text>
<text x="217.2" y="152.6">C16</text>
<text x="226.1" y="155.2">100n</text>
<text x="226.1" y="152.6">C13</text>
<text x="235" y="155.2">100n</text>
<text x="235" y="152.6">C15</text>
<text x="243.8" y="152.6">C17</text>
<text x="268.6" y="151.4">H1</text>
<text x="268.6" y="153.9">M2</text>
<text x="272.4" y="153.9">Hole</text>
<text x="177" y="160.9">GND</text>
<text x="185.9" y="160.9">GND</text>
<text x="194.8" y="160.9">GND</text>
<text x="203.7" y="160.9">GND</text>
<text x="212.6" y="160.9">GND</text>
<text x="221.5" y="160.9">GND</text>
<text x="230.4" y="160.9">GND</text>
<text x="239.3" y="160.9">GND</text>
<text x="20.2" y="171">+5V</text>
<text x="128.8" y="170.4">+3V3</text>
<text x="24.8" y="179.3">C5</text>
<text x="33.7" y="179.3">C7</text>
<text x="42.6" y="179.3">C9</text>
<text x="50.2" y="179.3">C2</text>
<text x="57.8" y="179.3">C11</text>
<text x="66.7" y="179.3">C1</text>
<text x="78.1" y="179.3">C4</text>
<text x="85.7" y="179.3">C6</text>
<text x="100.1" y="176.1">IN+</text>
<text x="113" y="176.1">OUT+</text>
<text x="134" y="179.9">C3</text>
<text x="24.8" y="181.8">10u</text>
<text x="33.7" y="181.8">10u</text>
<text x="42.6" y="181.8">10u</text>
<text x="50.2" y="181.8">10u</text>
<text x="57.8" y="181.8">100n</text>
<text x="66.7" y="181.8">100n</text>
<text x="78.1" y="181.8">10u</text>
<text x="85.7" y="181.8">100n</text>
<text x="100.1" y="181.2">IN-</text>
<text x="113" y="181.2">OUT-</text>
<text x="134" y="182.5">150u</text>
<text x="20.2" y="187.6">GND</text>
<text x="29.1" y="187.6">GND</text>
<text x="38" y="187.6">GND</text>
<text x="45.6" y="187.6">GND</text>
<text x="53.2" y="187.6">GND</text>
<text x="62.1" y="187.6">GND</text>
<text x="73.5" y="187.6">GND</text>
<text x="81.1" y="187.6">GND</text>
<text x="90.7" y="188.8">GND</text>
<text x="123.7" y="188.8">GND</text>
<text x="129.4" y="188.8">GND</text>
</g>
<g font-size="1.8" fill="#0000c2">
<text x="175.9" y="19.4">Optional?</text>
<text x="168.9" y="38.5">32.768kHz</text>
<text x="263.5" y="50.6">PEDET:NC=PCIE</text>
<text x="263.5" y="53.1">NC</text>
<text x="242.7" y="55.6">M-KEY</text>
<text x="93.3" y="73.8">Options</text>
<text x="93.3" y="75.8">signals</text>
<text x="93.3" y="77.9">pins</text>
<text x="98.4" y="77.9">if/when</text>
<text x="101.3" y="75.8">to</text>
<text x="101.7" y="73.8">to</text>
<text x="104.3" y="75.8">unknown</text>
<text x="104.7" y="73.8">jumper</text>
<text x="107" y="77.9">data</text>
<text x="112.3" y="77.9">available</text>
<text x="95.2" y="92.5">[GPIO]</text>
<text x="120" y="97.1">Pin</text>
<text x="120" y="99.2">Pin</text>
<text x="120" y="101.2">Pin</text>
<text x="124.5" y="97.1">1:</text>
<text x="124.5" y="99.2">2:</text>
<text x="124.5" y="101.2">3:</text>
<text x="127.8" y="97.1">very</text>
<text x="127.8" y="99.2">No</text>
<text x="127.8" y="101.2">I2C</text>
<text x="131.8" y="99.2">idea.</text>
<text x="132.4" y="101.2">SDA</text>
<text x="133.1" y="97.1">likely</text>
<text x="137.8" y="99.2">It</text>
<text x="139.6" y="97.1">an</text>
<text x="140.6" y="99.2">doesn't</text>
<text x="143.4" y="97.1">active</text>
<text x="149" y="99.2">do</text>
<text x="150.5" y="97.1">high</text>
<text x="152.8" y="99.2">anything!</text>
<text x="156" y="97.1">reset</text>
<text x="266.7" y="100" transform="rotate(-90 266.7 100)">lanes</text>
<text x="120" y="103.3">Pin</text>
<text x="124.5" y="103.3">4:</text>
<text x="127.8" y="103.3">I2C</text>
<text x="132.4" y="103.3">SCL</text>
<text x="137.3" y="103.3">(and</text>
<text x="143.1" y="103.3">WAKE?)</text>
<text x="266.7" y="103.4" transform="rotate(-90 266.7 103.4)">x4</text>
<text x="266.7" y="111.5" transform="rotate(-90 266.7 111.5)">Unused</text>
<text x="188.6" y="116">GRN</text>
<text x="201.3" y="116">RED</text>
<text x="214" y="116">BLUE</text>
<text x="130.8" y="131.6">Reversed</text>
<text x="140.4" y="131.6">pairs</text>
<text x="146.3" y="131.6">to</text>
<text x="149.4" y="131.6">aid</text>
<text x="153.5" y="131.6">routing</text>
<text x="104.1" y="136.9">Pi5</text>
<text x="108.4" y="136.9">FPC</text>
<text x="113.2" y="136.9">5V</text>
<text x="116.7" y="136.9">1A</text>
<text x="120.1" y="136.9">max</text>
<text x="130.8" y="135.7">(PCE-SIG</text>
<text x="130.8" y="137.8">Lane</text>
<text x="136.4" y="137.8">Polarity</text>
<text x="141.2" y="135.7">4.2.4.4:</text>
<text x="144.9" y="137.8">Inversion</text>
<text x="149.6" y="135.7">Support</text>
<text x="154.6" y="137.8">is</text>
<text x="158.1" y="135.7">for</text>
<text x="236.9" y="135.2">NGFF M.2</text>
<text x="236.9" y="137.3">M-Key</text>
<text x="92.7" y="139.5">[USBC]</text>
<text x="130.8" y="139.8">required</text>
<text x="130.8" y="141.9">Receivers</text>
<text x="130.8" y="143.9">independently)</text>
<text x="139.8" y="139.8">on</text>
<text x="141" y="141.9">across</text>
<text x="143.3" y="139.8">all</text>
<text x="146.9" y="139.8">PCI</text>
<text x="148.4" y="141.9">all</text>
<text x="151.2" y="139.8">Express</text>
<text x="152" y="141.9">Lanes</text>
<text x="236.9" y="139.3">H=4.2mm</text>
<text x="236.9" y="141.4">PCIe</text>
<text x="242.3" y="141.4">Support</text>
<text x="250.7" y="141.4">Only</text>
<text x="98.4" y="164.9">5V/1A</text>
<text x="105.5" y="164.9">=&gt;</text>
<text x="109.8" y="164.9">3.3V/1.52A</text>
</g>
<g font-size="1.8" fill="#a90000">
<text x="167.4" y="25.5" transform="rotate(-90 167.4 25.5)">4</text>
<text x="160.6" y="30.9">1</text>
<text x="175.8" y="30.9">3</text>
<text x="167.4" y="38.2" transform="rotate(-90 167.4 38.2)">2</text>
<text x="44.8" y="54.7" transform="rotate(-90 44.8 54.7)">3</text>
<text x="50.7" y="57.5">1</text>
<text x="44.8" y="62.3" transform="rotate(-90 44.8 62.3)">2</text>
<text x="38" y="95.6">1</text>
<text x="46.9" y="95.6">2</text>
<text x="38" y="98.2">3</text>
<text x="38" y="100.7">5</text>
<text x="46.9" y="98.2">4</text>
<text x="46.9" y="100.7">6</text>
<text x="75.4" y="96.3">MP1</text>
<text x="75.4" y="98.8">MP2</text>
<text x="97.1" y="96.3">1</text>
<text x="97.1" y="98.8">2</text>
<text x="97.1" y="101.3">3</text>
<text x="38" y="103.3">7</text>
<text x="38" y="105.8">9</text>
<text x="46.3" y="105.8">10</text>
<text x="46.9" y="103.3">8</text>
<text x="97.1" y="103.9">4</text>
<text x="97.1" y="106.4">5</text>
<text x="37.4" y="108.3">11</text>
<text x="37.4" y="110.9">13</text>
<text x="37.4" y="113.4">15</text>
<text x="46.3" y="108.3">12</text>
<text x="46.3" y="110.9">14</text>
<text x="46.3" y="113.4">16</text>
<text x="97.1" y="109">6</text>
<text x="97.1" y="111.5">7</text>
<text x="37.4" y="116">17</text>
<text x="37.4" y="118.5">19</text>
<text x="46.3" y="116">18</text>
<text x="46.3" y="118.5">20</text>
<text x="96.5" y="119.1">10</text>
<text x="97.1" y="114">8</text>
<text x="97.1" y="116.6">9</text>
<text x="37.4" y="121">21</text>
<text x="37.4" y="123.6">23</text>
<text x="46.3" y="121">22</text>
<text x="46.3" y="123.6">24</text>
<text x="96.5" y="121.7">11</text>
<text x="96.5" y="124.2">12</text>
<text x="37.4" y="126.1">25</text>
<text x="37.4" y="128.7">27</text>
<text x="37.4" y="131.2">29</text>
<text x="46.3" y="126.1">26</text>
<text x="46.3" y="128.7">28</text>
<text x="46.3" y="131.2">30</text>
<text x="96.5" y="126.7">13</text>
<text x="96.5" y="129.3">14</text>
<text x="96.5" y="131.8">15</text>
<text x="37.4" y="133.7">31</text>
<text x="37.4" y="136.3">33</text>
<text x="46.3" y="133.7">32</text>
<text x="46.3" y="136.3">34</text>
<text x="96.5" y="134.4">16</text>
<text x="37.4" y="138.8">35</text>
<text x="37.4" y="141.4">37</text>
<text x="37.4" y="143.9">39</text>
<text x="46.3" y="138.8">36</text>
<text x="46.3" y="141.4">38</text>
<text x="46.3" y="143.9">40</text>
<text x="95.8" y="175">2</text>
<text x="121.2" y="175">4</text>
<text x="95.8" y="180.1">1</text>
<text x="121.2" y="180.1">3</text>
</g>
<text font-size="1.8" fill="#0f0f0f" x="217.8" y="118.4">ACT_LED</text>
<g font-size="1.4" fill="#a90000">
<text x="232" y="34.7">S2</text>
<text x="232" y="37.2">S1</text>
<text x="232" y="47.4">72</text>
<text x="232" y="44.8">74</text>
<text x="257.4" y="47.4">71</text>
<text x="257.4" y="44.8">73</text>
<text x="257.4" y="42.3">75</text>
<text x="232" y="52.5">68</text>
<text x="232" y="49.9">70</text>
<text x="257.4" y="52.5">67</text>
<text x="257.4" y="49.9">69</text>
<text x="232" y="57.5">58</text>
<text x="257.4" y="57.5">57</text>
<text x="232" y="65.2">52</text>
<text x="232" y="62.6">54</text>
<text x="232" y="60.1">56</text>
<text x="257.4" y="65.2">51</text>
<text x="257.4" y="62.6">53</text>
<text x="257.4" y="60.1">55</text>
<text x="232" y="70.2">48</text>
<text x="232" y="67.7">50</text>
<text x="257.4" y="70.2">47</text>
<text x="257.4" y="67.7">49</text>
<text x="232" y="77.9">42</text>
<text x="232" y="75.3">44</text>
<text x="232" y="72.8">46</text>
<text x="257.4" y="77.9">41</text>
<text x="257.4" y="75.3">43</text>
<text x="257.4" y="72.8">45</text>
<text x="232" y="82.9">38</text>
<text x="232" y="80.4">40</text>
<text x="257.4" y="82.9">37</text>
<text x="257.4" y="80.4">39</text>
<text x="232" y="88">34</text>
<text x="232" y="85.5">36</text>
<text x="257.4" y="88">33</text>
<text x="257.4" y="85.5">35</text>
<text x="232" y="95.6">28</text>
<text x="232" y="93.1">30</text>
<text x="232" y="90.6">32</text>
<text x="257.4" y="95.6">27</text>
<text x="257.4" y="93.1">29</text>
<text x="257.4" y="90.6">31</text>
<text x="232" y="100.7">24</text>
<text x="232" y="98.2">26</text>
<text x="257.4" y="100.7">23</text>
<text x="257.4" y="98.2">25</text>
<text x="232" y="105.8">20</text>
<text x="232" y="103.3">22</text>
<text x="257.4" y="105.8">19</text>
<text x="257.4" y="103.3">21</text>
<text x="232" y="113.4">14</text>
<text x="232" y="110.9">16</text>
<text x="232" y="108.3">18</text>
<text x="257.4" y="113.4">13</text>
<text x="257.4" y="110.9">15</text>
<text x="257.4" y="108.3">17</text>
<text x="232" y="118.5">10</text>
<text x="232" y="116">12</text>
<text x="257.4" y="116">11</text>
<text x="257.8" y="118.5">9</text>
<text x="232.4" y="123.6">6</text>
<text x="232.4" y="121">8</text>
<text x="257.8" y="123.6">5</text>
<text x="257.8" y="121">7</text>
<text x="232.4" y="128.7">2</text>
<text x="232.4" y="126.1">4</text>
<text x="257.8" y="128.7">1</text>
<text x="257.8" y="126.1">3</text>
</g>
<g font-size="1.4" fill="#006464">
<text x="236.6" y="35.7">SHIELD__1</text>
<text x="236.6" y="38.2">SHIELD</text>
<text x="236.6" y="45.8">74</text>
<text x="252.7" y="45.8">73</text>
<text x="252.7" y="43.3">75</text>
<text x="236.6" y="53.4">68</text>
<text x="236.6" y="50.9">70</text>
<text x="236.6" y="48.4">72</text>
<text x="252.7" y="53.4">67</text>
<text x="252.7" y="50.9">69</text>
<text x="252.7" y="48.4">71</text>
<text x="236.6" y="58.5">58</text>
<text x="252.7" y="58.5">57</text>
<text x="236.6" y="63.6">54</text>
<text x="236.6" y="61.1">56</text>
<text x="252.7" y="63.6">53</text>
<text x="252.7" y="61.1">55</text>
<text x="236.6" y="71.2">48</text>
<text x="236.6" y="68.7">50</text>
<text x="236.6" y="66.1">52</text>
<text x="252.7" y="71.2">47</text>
<text x="252.7" y="68.7">49</text>
<text x="252.7" y="66.1">51</text>
<text x="236.6" y="76.3">44</text>
<text x="236.6" y="73.8">46</text>
<text x="252.7" y="76.3">43</text>
<text x="252.7" y="73.8">45</text>
<text x="236.6" y="83.9">38</text>
<text x="236.6" y="81.4">40</text>
<text x="236.6" y="78.8">42</text>
<text x="252.7" y="83.9">37</text>
<text x="252.7" y="81.4">39</text>
<text x="252.7" y="78.8">41</text>
<text x="236.6" y="89">34</text>
<text x="236.6" y="86.5">36</text>
<text x="252.7" y="89">33</text>
<text x="252.7" y="86.5">35</text>
<text x="236.6" y="94.1">30</text>
<text x="236.6" y="91.5">32</text>
<text x="252.7" y="94.1">29</text>
<text x="252.7" y="91.5">31</text>
<text x="236.6" y="101.7">24</text>
<text x="236.6" y="99.2">26</text>
<text x="236.6" y="96.6">28</text>
<text x="252.7" y="101.7">23</text>
<text x="252.7" y="99.2">25</text>
<text x="252.7" y="96.6">27</text>
<text x="236.6" y="106.8">20</text>
<text x="236.6" y="104.2">22</text>
<text x="252.7" y="106.8">19</text>
<text x="252.7" y="104.2">21</text>
<text x="236.6" y="111.9">16</text>
<text x="236.6" y="109.3">18</text>
<text x="252.7" y="111.9">15</text>
<text x="252.7" y="109.3">17</text>
<text x="236.6" y="119.5">10</text>
<text x="236.6" y="116.9">12</text>
<text x="236.6" y="114.4">14</text>
<text x="252.7" y="116.9">11</text>
<text x="252.7" y="114.4">13</text>
<text x="253.7" y="119.5">9</text>
<text x="236.6" y="124.6">6</text>
<text x="236.6" y="122">8</text>
<text x="253.7" y="124.6">5</text>
<text x="253.7" y="122">7</text>
<text x="236.6" y="129.6">2</text>
<text x="236.6" y="127.1">4</text>
<text x="253.7" y="129.6">1</text>
<text x="253.7" y="127.1">3</text>
</g>
</svg>
